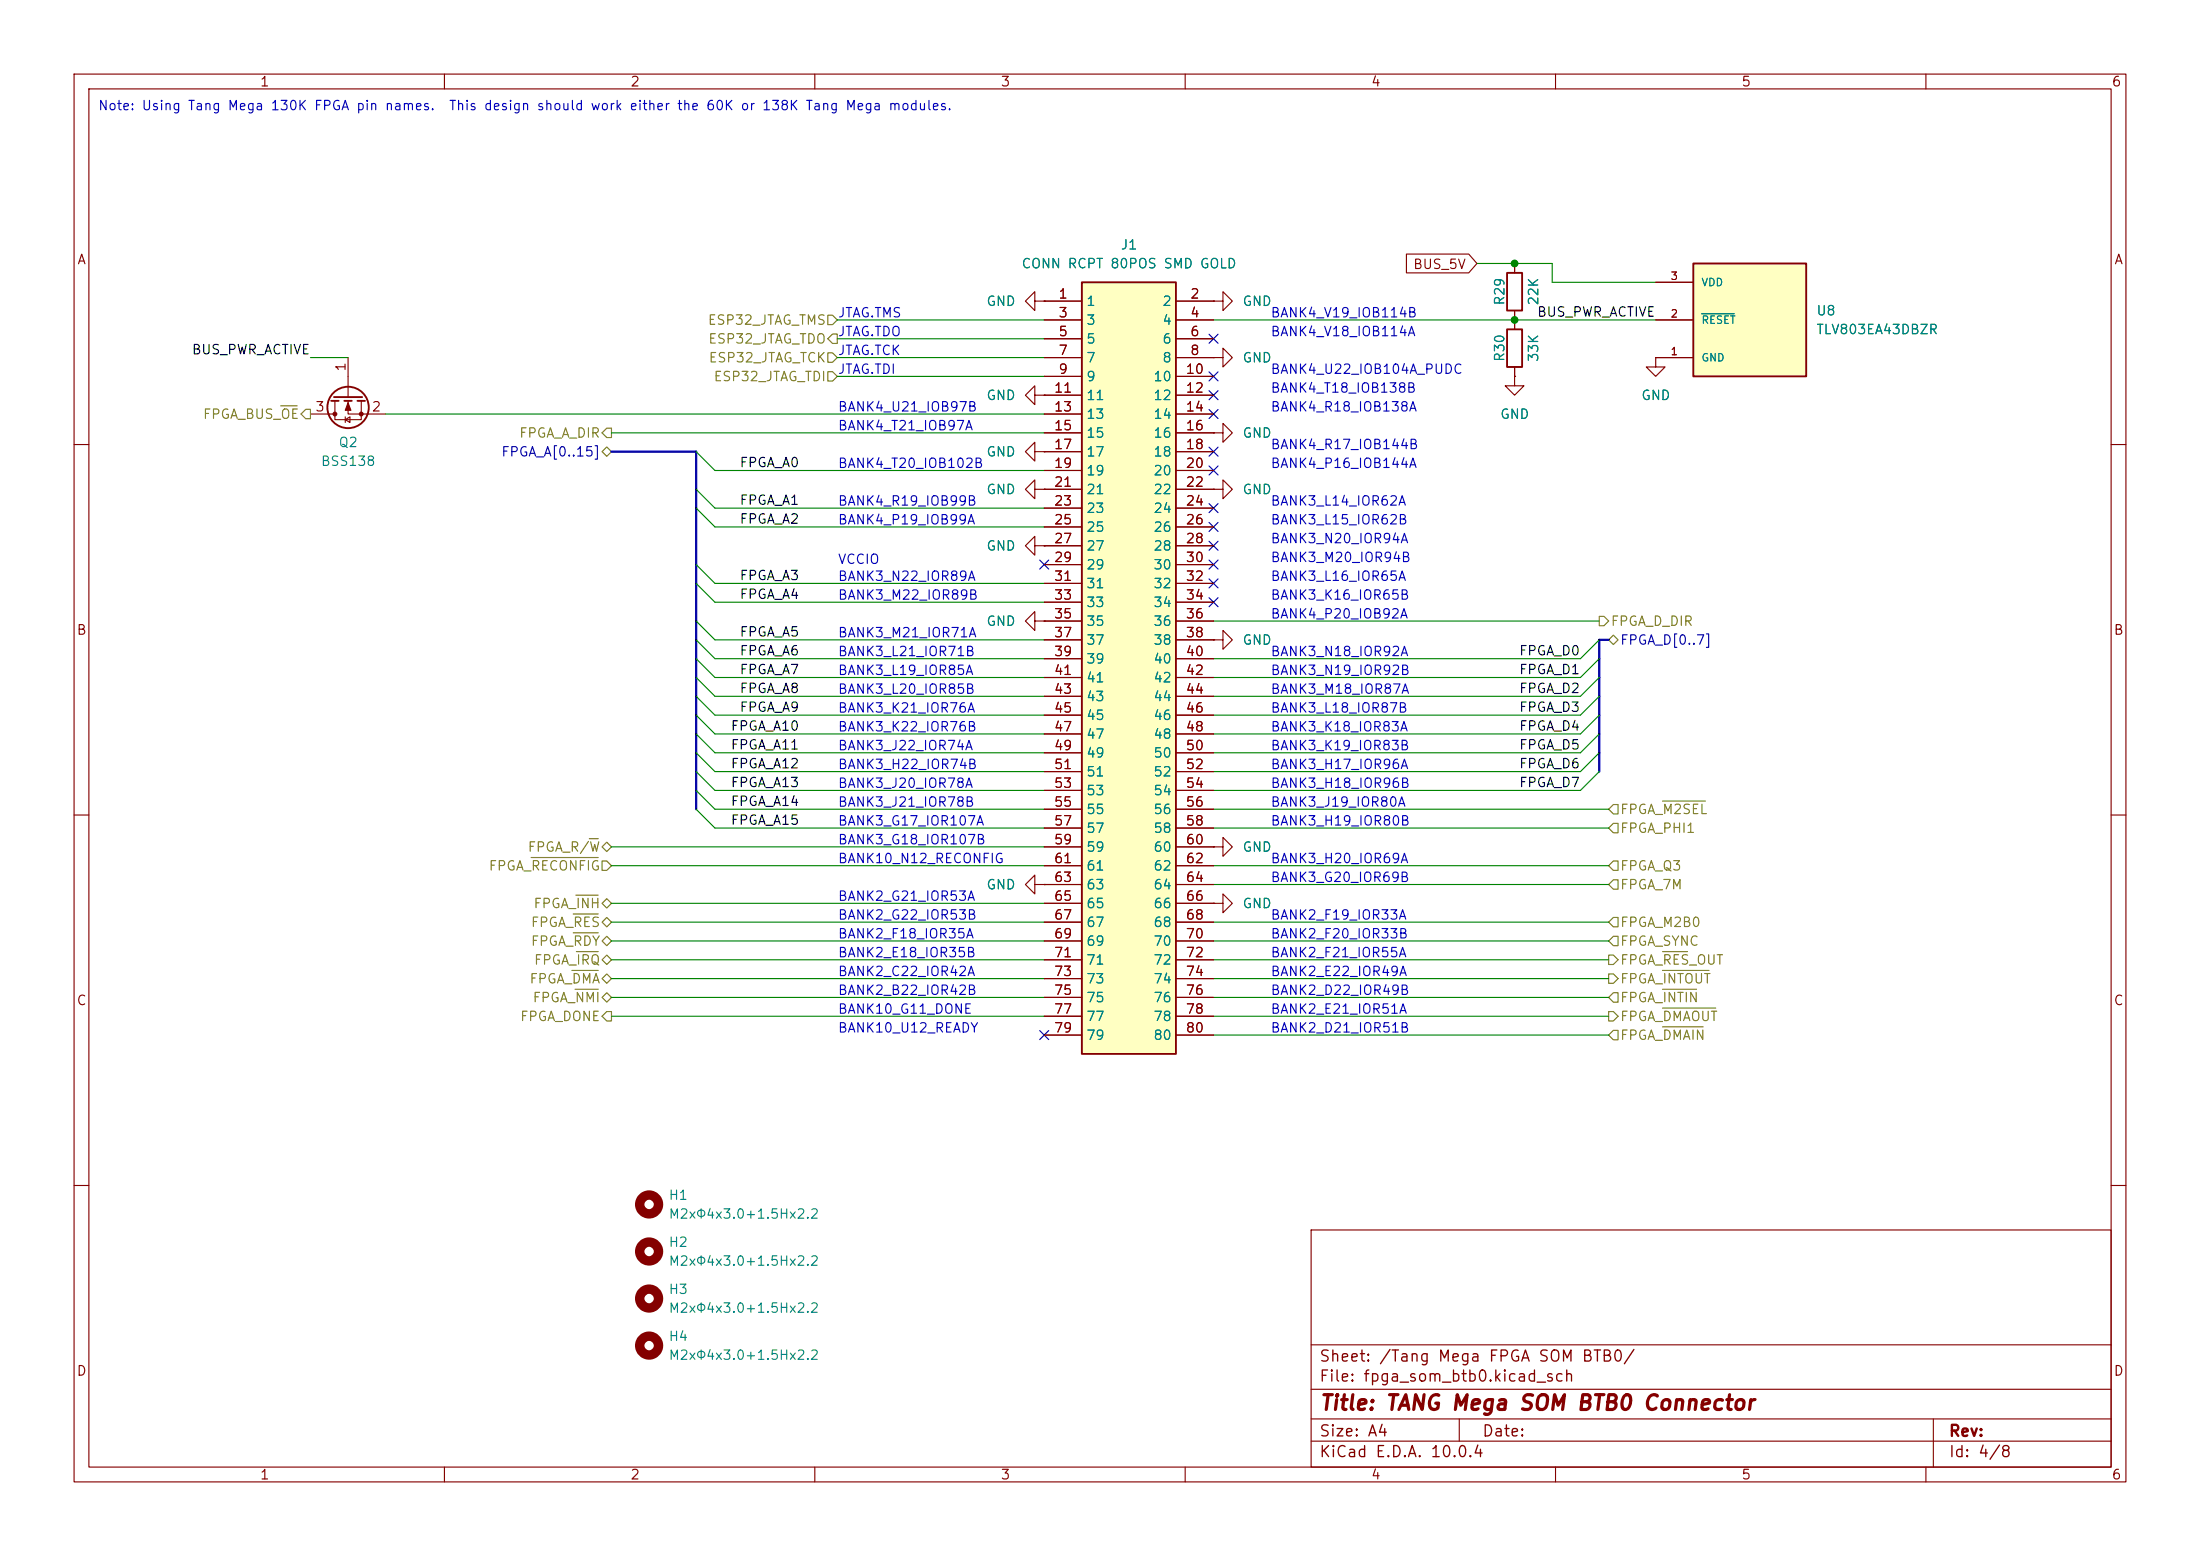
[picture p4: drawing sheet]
<svg xmlns="http://www.w3.org/2000/svg" width="297mm" height="210mm" viewBox="0 0 297 210" stroke-linecap="round" stroke-linejoin="round" font-family="sans-serif">
<g fill="none" stroke="#840000" stroke-width=".15">
<path d="M10 10h277v190h-277zM12 12h273v186h-273zM60 10v2M110 10v2M160 10v2M210 10v2M260 10v2M139.7 40.6v1.3l-1.3-1.3 1.3-1.2v1.2h1.3M139.7 53.3v1.3l-1.3-1.3 1.3-1.2v1.2h1.3M141 40.6h.1M141 53.3h.1M163.8 58.4h1.3v1.3l1.3-1.3-1.3-1.2v1.2"/>
<path d="M163.8 58.4h.1M163.8 40.6h1.3v1.3l1.3-1.3-1.3-1.2v1.2M163.8 40.6h.1M223.5 48.3v1.2h1.3l-1.3 1.3-1.3-1.3h1.3M223.5 48.3h.1M10 60h2M139.7 73.7v1.2l-1.3-1.2 1.3-1.3v1.3h1.3M141 73.7h.1M285 60h2M10 110h2M285 110h2M10 160h2"/>
<path d="M177 166h108v32h-108zM285 160h2M60 198v2M110 198v2M160 198v2M177 194.5h108M177 191.5h108M177 187.5h108M177 181.5h108M197 191.5v3M210 198v2M260 198v2"/>
<path d="M261 191.5v6.5"/>
</g>
<path d="M228.6 35.6h15.2v15.2h-15.2z" fill="#ffffc2"/>
<g fill="none" stroke="#840000" stroke-width=".25">
<path d="M203.5 36.8h2v5.1h-2zM228.6 35.6h15.2v15.2h-15.2zM44.7 54.1h1M45.1 53.6h3.8M46.5 54.1h1M48.3 54.1h1M203.5 44.5h2v5h-2z"/>
<circle cx="47" cy="55" r="2.79"/>
</g>
<g fill="none" stroke="#840000" stroke-width=".15">
<path d="M204.5 35.6v1.2M223.5 38.1h5.1M41.9 55.9h3.3M45.2 54.1v2.5h3.6v-2.5M46.6 56.6l.6-.3v.7zM46.6 56.3v.7M47 54.1v1.8h5.1M47 48.3v5.3M163.8 48.3h1.3v1.2l1.3-1.2-1.3-1.3v1.3M163.8 48.3h.1M204.5 50.8v1.3h1.2l-1.2 1.2-1.3-1.2h1.3M204.5 50.8h.1"/>
<path d="M204.5 41.9v2.6M204.5 49.5v1.3M223.5 48.3h5.1M223.5 43.2h5.1M139.7 61v1.2l-1.3-1.2 1.3-1.3v1.3h1.3M139.7 66v1.3l-1.3-1.3 1.3-1.2v1.2h1.3M141 61h.1M141 66h.1M163.8 66h1.3v1.3l1.3-1.3-1.3-1.2v1.2M163.8 66h.1M139.7 83.8v1.3l-1.3-1.3 1.3-1.2v1.2h1.3M141 83.8h.1"/>
<path d="M163.8 86.4h1.3v1.2l1.3-1.2-1.3-1.3v1.3M163.8 86.4h.1M139.7 119.4v1.3l-1.3-1.3 1.3-1.3v1.3h1.3M141 119.4h.1M163.8 114.3h1.3v1.3l1.3-1.3-1.3-1.3v1.3M163.8 114.3h.1M163.8 121.9h1.3v1.3l1.3-1.3-1.3-1.2v1.2M163.8 121.9h.1"/>
</g>
<path d="M229.7 42.3h4.4" fill="none" stroke="#008484" stroke-width=".15"/>
<g fill="none" stroke="#840000" stroke-width="1.3">
<circle cx="87.6" cy="162.6" r="1.27"/>
<circle cx="87.6" cy="175.3" r="1.27"/>
<circle cx="87.6" cy="168.9" r="1.27"/>
<circle cx="87.6" cy="181.6" r="1.27"/>
</g>
<g fill="#840000" stroke="#840000" stroke-width=".15">
<path d="M47 54.4l.4 1h-.8z"/>
<circle cx="45.2" cy="55.9" r=".25"/>
<circle cx="48.8" cy="55.9" r=".25"/>
</g>
<path d="M146 38.1h12.7v104.1h-12.7z" fill="#ffffc2"/>
<path d="M146 38.1h12.7v104.1h-12.7z" fill="none" stroke="#840000" stroke-width=".25"/>
<g fill="none" stroke="#840000" stroke-width=".15">
<path d="M189.9 34.3h8.4l1.1 1.3-1.1 1.2h-8.4zM204.5 35.6v1.2M223.5 38.1h5.1M141 40.6h.1M141 53.3h.1M141 40.6h5M141 43.2h5M141 45.7h5M141 48.3h5M141 50.8h5M141 53.3h5M141 55.9h5"/>
<path d="M141 58.4h5M158.7 40.6h5.1M158.7 43.2h5.1M158.7 45.7h5.1M158.7 48.3h5.1M158.7 50.8h5.1M158.7 53.3h5.1M158.7 55.9h5.1M158.7 58.4h5.1M163.8 58.4h.1M163.8 48.3h.1M163.8 40.6h.1"/>
<path d="M204.5 50.8h.1M204.5 41.9v2.6M204.5 49.5v1.3M223.5 48.3h.1M223.5 43.2h5.1M223.5 48.3h5.1M141 61h.1M141 73.7h.1M141 66h.1M141 61h5M141 63.5h5M141 66h5"/>
<path d="M141 68.6h5M141 71.1h5M141 73.7h5M141 76.2h5M141 78.7h5M158.7 61h5.1M158.7 63.5h5.1M158.7 66h5.1M158.7 68.6h5.1M158.7 71.1h5.1M158.7 73.7h5.1M158.7 76.2h5.1"/>
<path d="M158.7 78.7h5.1M163.8 66h.1M141 83.8h.1M141 81.3h5M141 83.8h5M141 86.4h5M141 88.9h5M141 91.4h5M141 94h5M141 96.5h5M141 99.1h5M158.7 81.3h5.1"/>
<path d="M158.7 83.8h5.1M158.7 86.4h5.1M158.7 88.9h5.1M158.7 91.4h5.1M158.7 94h5.1M158.7 96.5h5.1M158.7 99.1h5.1M163.8 86.4h.1M141 119.4h.1M141 101.6h5M141 104.1h5M141 106.7h5"/>
<path d="M141 109.2h5M141 111.8h5M141 114.3h5M141 116.8h5M141 119.4h5M158.7 101.6h5.1M158.7 104.1h5.1M158.7 106.7h5.1M158.7 109.2h5.1M158.7 111.8h5.1M158.7 114.3h5.1M158.7 116.8h5.1"/>
<path d="M158.7 119.4h5.1M163.8 114.3h.1M141 121.9h5M141 124.5h5M141 127h5M141 129.5h5M141 132.1h5M141 134.6h5M141 137.2h5M141 139.7h5M158.7 121.9h5.1M158.7 124.5h5.1"/>
<path d="M158.7 127h5.1M158.7 129.5h5.1M158.7 132.1h5.1M158.7 134.6h5.1M158.7 137.2h5.1M158.7 139.7h5.1M163.8 121.9h.1"/>
</g>
<g fill="none" stroke="#848400" stroke-width=".15">
<path d="M37.9 54.8h2.2M41.3 55.2h.6v1.3h-.6l-.7-.6zM81.9 57.8h.6v1.3h-.6l-.6-.7zM111.8 50.2h.6l.6 .6-.6 .6h-.6zM111.8 42.5h.6l.6 .7-.6 .6h-.6zM111.8 47.6h.6l.6 .7-.6 .6h-.6zM112.4 45.1h.6v1.3h-.6l-.6-.7zM81.3 61l.6-.7 .6 .7-.6 .6zM215.9 83.2h.6l.7 .6-.7 .7h-.6zM217.2 86.4l.6-.7 .6 .7-.6 .6zM71.7 115.7h9.1M79.6 113.2h1.2"/>
<path d="M81.3 114.3l.6-.6 .6 .6-.6 .6zM81.3 116.2h.6l.6 .6-.6 .7h-.6zM217.8 116.2h.6v1.3h-.6l-.6-.7zM217.8 111.1h.6v1.3h-.6l-.6-.6zM217.8 118.7h.6v1.3h-.6l-.6-.6zM217.8 108.6h.6v1.3h-.6l-.6-.7zM224.4 108.1h5.8M77.2 131h3.6M77.4 125.9h3.4M77.4 123.4h3.4M77.6 133.5h3.2M77.7 120.8h3.1"/>
<path d="M77.8 128.4h3M81.3 124.5l.6-.7 .6 .7-.6 .6zM81.3 129.5l.6-.6 .6 .6-.6 .7zM81.3 132.1l.6-.7 .6 .7-.6 .6zM81.3 121.9l.6-.6 .6 .6-.6 .7zM81.3 137.2l.6-.7h.6v1.3h-.6zM81.3 127l.6-.6 .6 .6-.6 .6zM81.3 134.6l.6-.6 .6 .6-.6 .7zM217.2 128.9h.6l.6 .6-.6 .7h-.6zM217.2 131.4h.6l.6 .7-.6 .6h-.6zM217.2 136.5h.6l.6 .7-.6 .6h-.6zM217.8 139.1h.6v1.2h-.6l-.6-.6z"/>
<path d="M217.8 126.4h.6v1.2h-.6l-.6-.6zM217.8 134h.6v1.3h-.6l-.6-.7zM217.8 123.8h.6v1.3h-.6l-.6-.6zM224.4 128.4h3.4M224.4 131h6.3M224.4 138.6h5.5M224.4 136.1h7.2M224.4 133.5h4.6"/>
</g>
<path d="M82.5 61h11.5v48.2M217.2 86.4h-1.3v17.7" fill="none" stroke="#000084" stroke-width=".3"/>
<g fill="none" stroke="#008400" stroke-width=".15">
<path d="M199.4 35.6h10.1v2.5h14M41.9 48.3h5.1M52.1 55.9h88.9M82.5 58.4h58.5M113 48.3h28M113 50.8h28M113 43.2h28M113 45.7h28M163.8 43.2h59.7M94 68.6l2.5 2.5h44.5M94 76.2l2.5 2.5h44.5M94 66l2.5 2.6h44.5"/>
<path d="M94 61l2.5 2.5h44.5M94 78.7l2.5 2.6h44.5M94 99.1l2.5 2.5h44.5M94 83.8l2.5 2.6h44.5M94 94l2.5 2.5h44.5M94 96.5l2.5 2.6h44.5M94 91.4l2.5 2.6h44.5M94 88.9l2.5 2.5h44.5M94 86.4l2.5 2.5h44.5M163.8 83.8h52.1M215.9 99.1l-2.5 2.5h-49.6M215.9 94l-2.5 2.5h-49.6"/>
<path d="M215.9 96.5l-2.5 2.6h-49.6M215.9 91.4l-2.5 2.6h-49.6M215.9 88.9l-2.5 2.5h-49.6M215.9 86.4l-2.5 2.5h-49.6M82.5 116.8h58.5M82.5 114.3h58.5M94 106.7l2.5 2.5h44.5M94 104.1l2.5 2.6h44.5M94 101.6l2.5 2.5h44.5M94 109.2l2.5 2.6h44.5M163.8 116.8h53.4M163.8 109.2h53.4"/>
<path d="M163.8 119.4h53.4M163.8 111.8h53.4M215.9 104.1l-2.5 2.6h-49.6M215.9 101.6l-2.5 2.5h-49.6M82.5 124.5h58.5M82.5 127h58.5M82.5 132.1h58.5M82.5 129.5h58.5M82.5 121.9h58.5M82.5 137.2h58.5M82.5 134.6h58.5M163.8 124.5h53.4"/>
<path d="M163.8 127h53.4M163.8 139.7h53.4M163.8 132.1h53.4M163.8 129.5h53.4M163.8 137.2h53.4M163.8 134.6h53.4"/>
</g>
<g fill="none" stroke="#000084" stroke-width=".15">
<path d="M163.2 55.3l1.2 1.2M163.2 50.2l1.2 1.2M163.2 45.1l1.2 1.2M163.2 52.7l1.2 1.2M164.4 55.3l-1.2 1.2M164.4 50.2l-1.2 1.2M164.4 45.1l-1.2 1.2M164.4 52.7l-1.2 1.2M140.4 75.6l1.2 1.2M141.6 75.6l-1.2 1.2M163.2 73.1l1.2 1.2M163.2 75.6l1.2 1.2"/>
<path d="M163.2 68l1.2 1.2M163.2 70.5l1.2 1.2M163.2 78.1l1.2 1.2M163.2 62.9l1.2 1.2M163.2 60.4l1.2 1.2M164.4 73.1l-1.2 1.2M164.4 75.6l-1.2 1.2M164.4 68l-1.2 1.2M164.4 70.5l-1.2 1.2M164.4 78.1l-1.2 1.2M164.4 62.9l-1.2 1.2M164.4 60.4l-1.2 1.2"/>
<path d="M163.2 80.7l1.2 1.2M164.4 80.7l-1.2 1.2M140.4 139.1l1.2 1.2M141.6 139.1l-1.2 1.2"/>
</g>
<path d="M229.7 42.3h4.4" fill="none" stroke="#008484" stroke-width=".15"/>
<g fill="#008400" stroke="#008400" stroke-width=".14">
<circle cx="204.5" cy="35.6" r=".46"/>
<circle cx="204.5" cy="43.2" r=".46"/>
</g>
<text font-size="2" fill="#840000" x="178" y="190.8">Title: TANG Mega SOM BTB0 Connector</text>
<g font-size="1.5" fill="#840000">
<text x="178" y="184.2">Sheet: /Tang Mega FPGA SOM BTB0/</text>
<text x="178" y="186.9">File: fpga_som_btb0.kicad_sch</text>
<text x="178" y="197.1">KiCad E.D.A. 10.0.4</text>
<text x="178" y="194.3">Size: A4</text>
<text x="200" y="194.3">Date:</text>
<text x="263" y="194.3">Rev:</text>
<text x="263" y="197.1">Id: 4/8</text>
</g>
<g font-size="1.3" fill="#840000">
<text x="35" y="12">1</text>
<text x="85" y="12">2</text>
<text x="135" y="12">3</text>
<text x="185" y="12">4</text>
<text x="235" y="12">5</text>
<text x="285" y="12">6</text>
<text x="10.3" y="36">A</text>
<text x="285.3" y="36">A</text>
<text x="142.8" y="40.6">1</text>
<text x="160.6" y="40.6">2</text>
<text x="190.7" y="36.6">BUS_5V</text>
<text x="142.8" y="43.2">3</text>
<text x="142.8" y="45.7">5</text>
<text x="160.6" y="43.2">4</text>
<text x="160.6" y="45.7">6</text>
<text x="47" y="50.2" transform="rotate(-90 47 50.2)">1</text>
<text x="142.2" y="53.3">11</text>
<text x="142.8" y="48.2">7</text>
<text x="142.8" y="50.8">9</text>
<text x="160" y="50.8">10</text>
<text x="160" y="53.3">12</text>
<text x="160.6" y="48.2">8</text>
<text x="42.5" y="55.9">3</text>
<text x="50.1" y="55.9">2</text>
<text x="142.2" y="55.9">13</text>
<text x="142.2" y="58.4">15</text>
<text x="160" y="55.9">14</text>
<text x="160" y="58.4">16</text>
<text x="142.2" y="60.9">17</text>
<text x="142.2" y="63.5">19</text>
<text x="160" y="60.9">18</text>
<text x="160" y="63.5">20</text>
<text x="142.2" y="66">21</text>
<text x="142.2" y="68.6">23</text>
<text x="142.2" y="71.1">25</text>
<text x="160" y="66">22</text>
<text x="160" y="68.6">24</text>
<text x="160" y="71.1">26</text>
<text x="142.2" y="73.6">27</text>
<text x="142.2" y="76.2">29</text>
<text x="160" y="73.6">28</text>
<text x="160" y="76.2">30</text>
<text x="142.2" y="78.7">31</text>
<text x="142.2" y="81.3">33</text>
<text x="142.2" y="83.8">35</text>
<text x="160" y="78.7">32</text>
<text x="160" y="81.3">34</text>
<text x="160" y="83.8">36</text>
<text x="10.3" y="86">B</text>
<text x="142.2" y="86.3">37</text>
<text x="142.2" y="88.9">39</text>
<text x="160" y="86.3">38</text>
<text x="160" y="88.9">40</text>
<text x="285.3" y="86">B</text>
<text x="142.2" y="91.4">41</text>
<text x="142.2" y="94">43</text>
<text x="160" y="91.4">42</text>
<text x="160" y="94">44</text>
<text x="142.2" y="96.5">45</text>
<text x="142.2" y="99">47</text>
<text x="142.2" y="101.6">49</text>
<text x="160" y="96.5">46</text>
<text x="160" y="99">48</text>
<text x="160" y="101.6">50</text>
<text x="142.2" y="104.1">51</text>
<text x="142.2" y="106.7">53</text>
<text x="160" y="104.1">52</text>
<text x="160" y="106.7">54</text>
<text x="142.2" y="109.2">55</text>
<text x="142.2" y="111.7">57</text>
<text x="160" y="109.2">56</text>
<text x="160" y="111.7">58</text>
<text x="142.2" y="114.3">59</text>
<text x="142.2" y="116.8">61</text>
<text x="142.2" y="119.4">63</text>
<text x="160" y="114.3">60</text>
<text x="160" y="116.8">62</text>
<text x="160" y="119.4">64</text>
<text x="142.2" y="121.9">65</text>
<text x="142.2" y="124.4">67</text>
<text x="160" y="121.9">66</text>
<text x="160" y="124.4">68</text>
<text x="142.2" y="127">69</text>
<text x="142.2" y="129.5">71</text>
<text x="160" y="127">70</text>
<text x="160" y="129.5">72</text>
<text x="10.3" y="136">C</text>
<text x="142.2" y="132.1">73</text>
<text x="142.2" y="134.6">75</text>
<text x="142.2" y="137.1">77</text>
<text x="160" y="132.1">74</text>
<text x="160" y="134.6">76</text>
<text x="160" y="137.1">78</text>
<text x="285.3" y="136">C</text>
<text x="142.2" y="139.7">79</text>
<text x="160" y="139.7">80</text>
<text x="10.3" y="186">D</text>
<text x="285.3" y="186">D</text>
<text x="35" y="200">1</text>
<text x="85" y="200">2</text>
<text x="135" y="200">3</text>
<text x="185" y="200">4</text>
<text x="235" y="200">5</text>
<text x="285" y="200">6</text>
</g>
<g font-size="1.3" fill="#0000c2">
<text x="13.2" y="15.2">Note: Using Tang Mega 130K FPGA pin names.</text>
<text x="60.5" y="15.2">This design should work either the 60K or 138K Tang Mega modules.</text>
<text x="113" y="43.2">JTAG.TMS</text>
<text x="113" y="45.7">JTAG.TDO</text>
<text x="171.4" y="45.7">BANK4_V18_IOB114A</text>
<text x="171.4" y="43.2">BANK4_V19_IOB114B</text>
<text x="113" y="48.2">JTAG.TCK</text>
<text x="113" y="50.8">JTAG.TDI</text>
<text x="171.4" y="50.8">BANK4_U22_IOB104A_PUDC</text>
<text x="171.4" y="53.3">BANK4_T18_IOB138B</text>
<text x="113" y="58.4">BANK4_T21_IOB97A</text>
<text x="113" y="55.9">BANK4_U21_IOB97B</text>
<text x="171.4" y="55.9">BANK4_R18_IOB138A</text>
<text x="113" y="63.5">BANK4_T20_IOB102B</text>
<text x="171.4" y="63.5">BANK4_P16_IOB144A</text>
<text x="171.4" y="60.9">BANK4_R17_IOB144B</text>
<text x="113" y="71.1">BANK4_P19_IOB99A</text>
<text x="113" y="68.6">BANK4_R19_IOB99B</text>
<text x="171.4" y="71.1">BANK3_L15_IOR62B</text>
<text x="171.4" y="68.6">BANK3_L14_IOR62A</text>
<text x="113" y="76.4">VCCIO</text>
<text x="171.4" y="73.6">BANK3_N20_IOR94A</text>
<text x="171.4" y="76.2">BANK3_M20_IOR94B</text>
<text x="113" y="78.7">BANK3_N22_IOR89A</text>
<text x="113" y="81.3">BANK3_M22_IOR89B</text>
<text x="171.4" y="78.7">BANK3_L16_IOR65A</text>
<text x="171.4" y="81.3">BANK3_K16_IOR65B</text>
<text x="171.4" y="83.8">BANK4_P20_IOB92A</text>
<text x="113" y="86.3">BANK3_M21_IOR71A</text>
<text x="113" y="88.9">BANK3_L21_IOR71B</text>
<text x="171.4" y="88.9">BANK3_N18_IOR92A</text>
<text x="113" y="91.4">BANK3_L19_IOR85A</text>
<text x="113" y="94">BANK3_L20_IOR85B</text>
<text x="171.4" y="91.4">BANK3_N19_IOR92B</text>
<text x="171.4" y="94">BANK3_M18_IOR87A</text>
<text x="113" y="99">BANK3_K22_IOR76B</text>
<text x="113" y="96.5">BANK3_K21_IOR76A</text>
<text x="113" y="101.6">BANK3_J22_IOR74A</text>
<text x="171.4" y="96.5">BANK3_L18_IOR87B</text>
<text x="171.4" y="99">BANK3_K18_IOR83A</text>
<text x="171.4" y="101.6">BANK3_K19_IOR83B</text>
<text x="113" y="104.1">BANK3_H22_IOR74B</text>
<text x="113" y="106.7">BANK3_J20_IOR78A</text>
<text x="171.4" y="104.1">BANK3_H17_IOR96A</text>
<text x="171.4" y="106.7">BANK3_H18_IOR96B</text>
<text x="113" y="111.7">BANK3_G17_IOR107A</text>
<text x="113" y="109.2">BANK3_J21_IOR78B</text>
<text x="171.4" y="109.2">BANK3_J19_IOR80A</text>
<text x="171.4" y="111.7">BANK3_H19_IOR80B</text>
<text x="113" y="114.3">BANK3_G18_IOR107B</text>
<text x="113" y="116.8">BANK10_N12_RECONFIG</text>
<text x="171.4" y="119.4">BANK3_G20_IOR69B</text>
<text x="171.4" y="116.8">BANK3_H20_IOR69A</text>
<text x="113" y="121.9">BANK2_G21_IOR53A</text>
<text x="113" y="124.4">BANK2_G22_IOR53B</text>
<text x="171.4" y="124.4">BANK2_F19_IOR33A</text>
<text x="113" y="129.5">BANK2_E18_IOR35B</text>
<text x="113" y="127">BANK2_F18_IOR35A</text>
<text x="171.4" y="127">BANK2_F20_IOR33B</text>
<text x="171.4" y="129.5">BANK2_F21_IOR55A</text>
<text x="113" y="132.1">BANK2_C22_IOR42A</text>
<text x="113" y="137.1">BANK10_G11_DONE</text>
<text x="113" y="134.6">BANK2_B22_IOR42B</text>
<text x="171.4" y="132.1">BANK2_E22_IOR49A</text>
<text x="171.4" y="137.1">BANK2_E21_IOR51A</text>
<text x="171.4" y="134.6">BANK2_D22_IOR49B</text>
<text x="113" y="139.7">BANK10_U12_READY</text>
<text x="171.4" y="139.7">BANK2_D21_IOR51B</text>
</g>
<g font-size="1.3" fill="#008484">
<text x="151.2" y="34">J1</text>
<text x="133.1" y="41.6">GND</text>
<text x="137.8" y="36.5">CONN RCPT 80POS SMD GOLD</text>
<text x="146.6" y="41.6">1</text>
<text x="156.8" y="41.6">2</text>
<text x="167.6" y="41.6">GND</text>
<text x="203.4" y="41.3" transform="rotate(-90 203.4 41.3)">R29</text>
<text x="208" y="41.3" transform="rotate(-90 208 41.3)">22K</text>
<text x="146.6" y="44.2">3</text>
<text x="146.6" y="46.7">5</text>
<text x="156.8" y="44.2">4</text>
<text x="156.8" y="46.7">6</text>
<text x="245.1" y="45.4">TLV803EA43DBZR</text>
<text x="245.1" y="42.9">U8</text>
<text x="146.6" y="49.2">7</text>
<text x="146.6" y="51.8">9</text>
<text x="155.6" y="51.8">10</text>
<text x="156.8" y="49.2">8</text>
<text x="167.6" y="49.2">GND</text>
<text x="203.4" y="48.9" transform="rotate(-90 203.4 48.9)">R30</text>
<text x="208" y="48.9" transform="rotate(-90 208 48.9)">33K</text>
<text x="133.1" y="54.3">GND</text>
<text x="146.6" y="54.3">11</text>
<text x="146.6" y="56.9">13</text>
<text x="146.6" y="59.4">15</text>
<text x="155.6" y="54.3">12</text>
<text x="155.6" y="56.9">14</text>
<text x="155.6" y="59.4">16</text>
<text x="167.6" y="59.4">GND</text>
<text x="202.4" y="56.9">GND</text>
<text x="221.5" y="54.3">GND</text>
<text x="43.2" y="63.2">BSS138</text>
<text x="45.6" y="60.7">Q2</text>
<text x="133.1" y="61.9">GND</text>
<text x="146.6" y="61.9">17</text>
<text x="146.6" y="64.5">19</text>
<text x="155.6" y="61.9">18</text>
<text x="155.6" y="64.5">20</text>
<text x="133.1" y="67">GND</text>
<text x="146.6" y="67">21</text>
<text x="146.6" y="69.6">23</text>
<text x="155.6" y="67">22</text>
<text x="155.6" y="69.6">24</text>
<text x="167.6" y="67">GND</text>
<text x="133.1" y="74.6">GND</text>
<text x="146.6" y="72.1">25</text>
<text x="146.6" y="74.6">27</text>
<text x="146.6" y="77.2">29</text>
<text x="155.6" y="72.1">26</text>
<text x="155.6" y="74.6">28</text>
<text x="155.6" y="77.2">30</text>
<text x="146.6" y="79.7">31</text>
<text x="146.6" y="82.3">33</text>
<text x="155.6" y="79.7">32</text>
<text x="155.6" y="82.3">34</text>
<text x="133.1" y="84.8">GND</text>
<text x="146.6" y="84.8">35</text>
<text x="146.6" y="87.3">37</text>
<text x="146.6" y="89.9">39</text>
<text x="155.6" y="84.8">36</text>
<text x="155.6" y="87.3">38</text>
<text x="155.6" y="89.9">40</text>
<text x="167.6" y="87.3">GND</text>
<text x="146.6" y="92.4">41</text>
<text x="146.6" y="95">43</text>
<text x="155.6" y="92.4">42</text>
<text x="155.6" y="95">44</text>
<text x="146.6" y="97.5">45</text>
<text x="146.6" y="100">47</text>
<text x="155.6" y="97.5">46</text>
<text x="155.6" y="100">48</text>
<text x="146.6" y="102.6">49</text>
<text x="146.6" y="105.1">51</text>
<text x="146.6" y="107.7">53</text>
<text x="155.6" y="102.6">50</text>
<text x="155.6" y="105.1">52</text>
<text x="155.6" y="107.7">54</text>
<text x="146.6" y="110.2">55</text>
<text x="146.6" y="112.7">57</text>
<text x="155.6" y="110.2">56</text>
<text x="155.6" y="112.7">58</text>
<text x="146.6" y="115.3">59</text>
<text x="146.6" y="117.8">61</text>
<text x="155.6" y="115.3">60</text>
<text x="155.6" y="117.8">62</text>
<text x="167.6" y="115.3">GND</text>
<text x="133.1" y="120.4">GND</text>
<text x="146.6" y="120.4">63</text>
<text x="146.6" y="122.9">65</text>
<text x="146.6" y="125.4">67</text>
<text x="155.6" y="120.4">64</text>
<text x="155.6" y="122.9">66</text>
<text x="155.6" y="125.4">68</text>
<text x="167.6" y="122.9">GND</text>
<text x="146.6" y="128">69</text>
<text x="146.6" y="130.5">71</text>
<text x="155.6" y="128">70</text>
<text x="155.6" y="130.5">72</text>
<text x="146.6" y="133.1">73</text>
<text x="146.6" y="135.6">75</text>
<text x="155.6" y="133.1">74</text>
<text x="155.6" y="135.6">76</text>
<text x="146.6" y="138.1">77</text>
<text x="146.6" y="140.7">79</text>
<text x="155.6" y="138.1">78</text>
<text x="155.6" y="140.7">80</text>
<text x="90.2" y="164.8">M2xΦ4x3.0+1.5Hx2.2</text>
<text x="90.2" y="162.3">H1</text>
<text x="90.2" y="171.2">M2xΦ4x3.0+1.5Hx2.2</text>
<text x="90.2" y="168.6">H2</text>
<text x="90.2" y="177.5">M2xΦ4x3.0+1.5Hx2.2</text>
<text x="90.2" y="175">H3</text>
<text x="90.2" y="183.9">M2xΦ4x3.0+1.5Hx2.2</text>
<text x="90.2" y="181.3">H4</text>
</g>
<g font-size="1.3" fill="#848400">
<text x="95.5" y="44.2">ESP32_JTAG_TMS</text>
<text x="95.5" y="46.7">ESP32_JTAG_TDO</text>
<text x="95.6" y="49.2">ESP32_JTAG_TCK</text>
<text x="96.2" y="51.8">ESP32_JTAG_TDI</text>
<text x="27.3" y="56.9">FPGA_BUS_OE</text>
<text x="70" y="59.4">FPGA_A_DIR</text>
<text x="217.4" y="84.8">FPGA_D_DIR</text>
<text x="218.6" y="112.7">FPGA_PHI1</text>
<text x="218.6" y="110.2">FPGA_M2SEL</text>
<text x="65.9" y="117.8">FPGA_RECONFIG</text>
<text x="71.1" y="115.3">FPGA_R/W</text>
<text x="218.6" y="117.8">FPGA_Q3</text>
<text x="71.6" y="125.4">FPGA_RES</text>
<text x="71.9" y="122.9">FPGA_INH</text>
<text x="218.6" y="120.4">FPGA_7M</text>
<text x="218.6" y="125.4">FPGA_M2B0</text>
<text x="71.6" y="128">FPGA_RDY</text>
<text x="72" y="130.5">FPGA_IRQ</text>
<text x="218.6" y="130.5">FPGA_RES_OUT</text>
<text x="218.6" y="128">FPGA_SYNC</text>
<text x="71.4" y="133.1">FPGA_DMA</text>
<text x="71.8" y="135.6">FPGA_NMI</text>
<text x="218.6" y="133.1">FPGA_INTOUT</text>
<text x="218.6" y="135.6">FPGA_INTIN</text>
<text x="70.1" y="138.1">FPGA_DONE</text>
<text x="218.6" y="140.7">FPGA_DMAIN</text>
<text x="218.6" y="138.1">FPGA_DMAOUT</text>
</g>
<g font-size="1.3">
<text x="207.4" y="43.1">BUS_PWR_ACTIVE</text>
<text x="25.8" y="48.1">BUS_PWR_ACTIVE</text>
<text x="99.8" y="63.4">FPGA_A0</text>
<text x="99.8" y="71">FPGA_A2</text>
<text x="99.8" y="68.5">FPGA_A1</text>
<text x="99.8" y="78.6">FPGA_A3</text>
<text x="99.8" y="81.2">FPGA_A4</text>
<text x="99.8" y="86.2">FPGA_A5</text>
<text x="99.8" y="88.8">FPGA_A6</text>
<text x="205" y="88.8">FPGA_D0</text>
<text x="99.8" y="91.3">FPGA_A7</text>
<text x="99.8" y="93.9">FPGA_A8</text>
<text x="205" y="91.3">FPGA_D1</text>
<text x="205" y="93.9">FPGA_D2</text>
<text x="98.6" y="101.5">FPGA_A11</text>
<text x="98.6" y="98.9">FPGA_A10</text>
<text x="99.8" y="96.4">FPGA_A9</text>
<text x="205" y="98.9">FPGA_D4</text>
<text x="205" y="101.5">FPGA_D5</text>
<text x="205" y="96.4">FPGA_D3</text>
<text x="98.6" y="106.6">FPGA_A13</text>
<text x="98.6" y="104">FPGA_A12</text>
<text x="205" y="106.6">FPGA_D7</text>
<text x="205" y="104">FPGA_D6</text>
<text x="98.6" y="111.6">FPGA_A15</text>
<text x="98.6" y="109.1">FPGA_A14</text>
</g>
<g font-size="1.3" fill="#000084">
<text x="67.6" y="61.9">FPGA_A[0..15]</text>
<text x="218.6" y="87.3">FPGA_D[0..7]</text>
</g>
<g font-size="1" fill="#840000">
<text x="225.4" y="38">3</text>
<text x="225.4" y="43.1">2</text>
<text x="225.4" y="48.2">1</text>
</g>
<g font-size="1" fill="#008484">
<text x="229.6" y="38.9">VDD</text>
<text x="229.6" y="44">RESET</text>
<text x="229.6" y="49">GND</text>
</g>
</svg>
